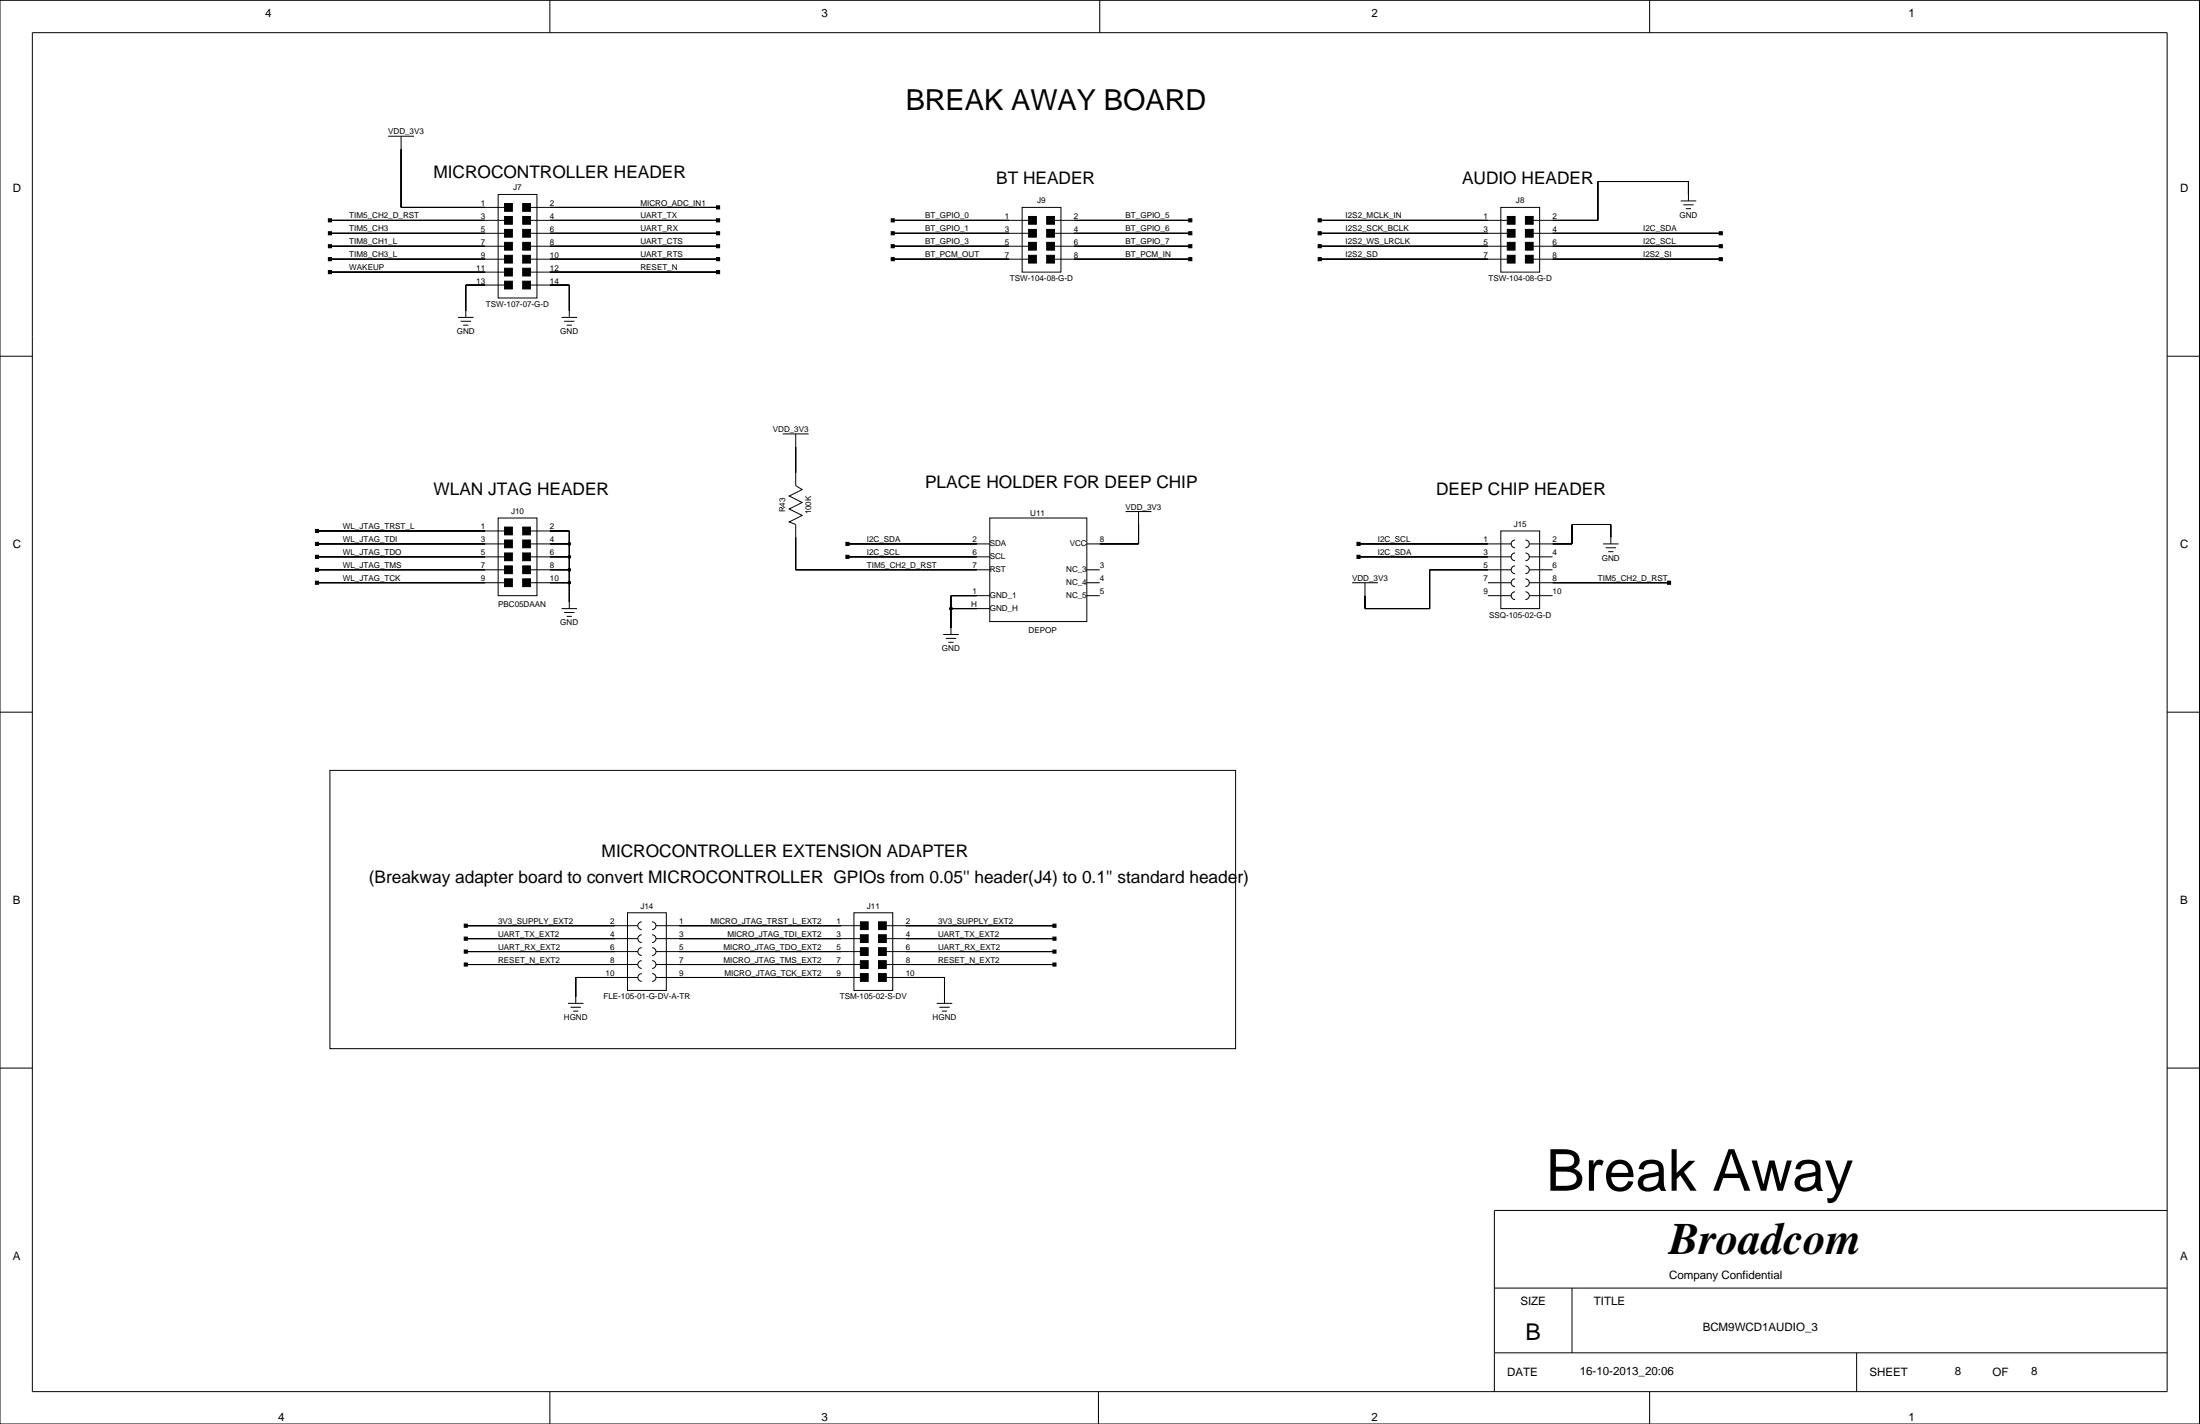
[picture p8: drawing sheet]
<svg xmlns="http://www.w3.org/2000/svg" width="432mm" height="279mm" viewBox="0 0 432 279" stroke-linecap="round" stroke-linejoin="round" font-family="sans-serif">
<g fill="none" stroke="#000" stroke-width=".2">
<path d="M0 .1h431.7v279.3h-431.7zM6.3 6.4h419.1v266.7h-419.1zM107.9 .1v6.3M215.9 .1v6.3M323.8 .1v6.3M76.2 26.7h5.1M78.7 26.7v14h20.3M97.8 38.2h7.6v20.3h-7.6zM329.9 39.4h3M331.4 39.4v-3.8h-17.8v7.6h-12.7M64.8 43.2h34.2M64.8 45.8h34.2"/>
<path d="M64.8 48.3h34.2M64.8 50.9h34.2M64.8 53.4h34.2M99 55.9h-7.6v6.4M104.1 43.2h36.8M104.1 45.8h36.8M104.1 48.3h36.8M104.1 50.9h36.8M104.1 55.9h7.6v6.4M104.1 40.7h36.8M104.1 53.4h36.8M175.2 43.2h26.7"/>
<path d="M175.2 45.8h26.7M175.2 48.3h26.7M175.2 50.9h26.7M200.6 40.7h7.6v12.7h-7.6zM207 43.2h26.6M207 45.8h26.6M207 48.3h26.6M207 50.9h26.6M259 43.2h36.8M259 45.8h36.8M259 48.3h36.8M259 50.9h36.8"/>
<path d="M294.6 40.7h7.6v12.7h-7.6zM300.9 45.8h36.8M300.9 48.3h36.8M300.9 50.9h36.8M330.4 40.2h2M330.9 40.9h1M0 69.9h6.3M89.9 62.3h3M90.4 63h2M90.9 63.8h1M110.2 62.3h3.1M110.7 63h2.1"/>
<path d="M111.2 63.8h1M425.4 69.9h6.3M153.6 85.1h5.1M156.2 85.1v10.2l1.2 .8-2.5 1.2 2.5 1.3-2.5 1.3 2.5 1.2-2.5 1.3 1.3 .5v8.9h38.1M62.2 104.2h36.8M62.2 106.7h36.8M62.2 109.3h36.8M62.2 111.8h36.8M62.2 114.3h36.8M97.8 101.6h7.6v15.3h-7.6zM104.1 104.2h7.6v15.2M104.1 106.7h7.6"/>
<path d="M104.1 109.3h7.6M104.1 111.8h7.6M104.1 114.3h7.6M110.2 119.4h3.1M166.3 106.7h28M166.3 109.3h28M186.6 119.4h7.7M194.3 101.6h19v20.4h-19zM194.3 116.9h-7.7v7.6M213.3 111.8h2.6M213.3 114.3h2.6M213.3 116.9h2.6"/>
<path d="M220.9 100.4h5.1M223.5 100.4v6.3h-10.2M265.4 114.3h5M266.6 106.7h30M266.6 109.3h30M292 114.3h4.6M292 116.9h4.6M294.6 104.2h7.6v15.2h-7.6zM296.6 111.8h-16v7.6h-12.7v-5.1M297.4 116.1a.76 .76 0 0 0-.8 .8 .76 .76 0 0 0 .8 .7M297.4 113.6a.76 .76 0 0 0-.8 .7 .76 .76 0 0 0 .8 .8M297.4 111a.76 .76 0 0 0-.8 .8 .76 .76 0 0 0 .8 .8"/>
<path d="M297.4 108.5a.76 .76 0 0 0-.8 .8 .76 .76 0 0 0 .8 .7M297.4 106a.76 .76 0 0 0-.8 .7 .76 .76 0 0 0 .8 .8M299.4 116.1a.76 .76 0 0 1 .8 .8 .76 .76 0 0 1-.8 .7M299.4 113.6a.76 .76 0 0 1 .8 .7 .76 .76 0 0 1-.8 .8M299.4 111a.76 .76 0 0 1 .8 .8 .76 .76 0 0 1-.8 .8M299.4 108.5a.76 .76 0 0 1 .8 .8 .76 .76 0 0 1-.8 .7M299.4 106a.76 .76 0 0 1 .8 .7 .76 .76 0 0 1-.8 .8M300.2 106.7h8.3v-3.8h7.7v3.8M300.2 109.3h4.5M300.2 111.8h4.5M300.2 114.3h27.4M300.2 116.9h4.5"/>
<path d="M314.6 106.7h3.1M315.1 107.5h2.1M315.7 108.2h1M0 139.7h6.3M110.7 120.2h2.1M111.2 120.9h1M185.1 124.5h3.1M185.6 125.3h2.1M186.1 126h1.1M425.4 139.7h6.3M64.8 151.2h177.7v54.6h-177.7zM123.2 179.1h7.6v15.2h-7.6z"/>
<path d="M167.6 179.1h7.6v15.2h-7.6zM91.4 181.6h33.8M91.4 184.2h33.8M91.4 186.7h33.8M91.4 189.3h33.8M111.5 196.9h3M112 197.6h2M112.5 198.4h1M125.2 191.8h-12.2v5.1M126 191a.76 .76 0 0 0-.8 .8 .76 .76 0 0 0 .8 .8M126 188.5a.76 .76 0 0 0-.8 .8 .76 .76 0 0 0 .8 .7M126 185.9a.76 .76 0 0 0-.8 .8 .76 .76 0 0 0 .8 .8"/>
<path d="M126 183.4a.76 .76 0 0 0-.8 .8 .76 .76 0 0 0 .8 .7M126 180.9a.76 .76 0 0 0-.8 .7 .76 .76 0 0 0 .8 .8M128 191a.76 .76 0 0 1 .7 .8 .76 .76 0 0 1-.7 .8M128 188.5a.76 .76 0 0 1 .7 .8 .76 .76 0 0 1-.7 .7M128 185.9a.76 .76 0 0 1 .7 .8 .76 .76 0 0 1-.7 .8M128 183.4a.76 .76 0 0 1 .7 .8 .76 .76 0 0 1-.7 .7M128 180.9a.76 .76 0 0 1 .7 .7 .76 .76 0 0 1-.7 .8M128.7 181.6h40.2M128.7 184.2h40.2M128.7 186.7h40.2M128.7 189.3h40.2M128.7 191.8h40.2"/>
<path d="M174 191.8h11.4v5.1M174 181.6h33M174 184.2h33M174 186.7h33M174 189.3h33M183.9 196.9h3M184.4 197.6h2M184.9 198.4h1M0 209.6h6.3M425.4 209.6h6.3M425.4 237.5h-132.1v35.6M293.3 252.7h132.1"/>
<path d="M308.5 252.7v12.7M107.9 273.1v6.3M215.6 273.1v6.3M293.3 265.4h132.1M323.8 273.1v6.3M364.4 265.4v7.7"/>
<circle cx="111.7" cy="111.8" r=".25"/>
<circle cx="111.7" cy="109.3" r=".25"/>
<circle cx="111.7" cy="106.7" r=".25"/>
<circle cx="111.7" cy="114.3" r=".25"/>
<circle cx="186.6" cy="119.4" r=".25"/>
</g>
<g fill="#000" stroke="#000" stroke-width=".2">
<path d="M78.7 29.3v11.4z" fill-rule="evenodd"/>
<path d="M313.6 35.6v7.6z" fill-rule="evenodd"/>
<path d="M331.4 35.6v2.6z" fill-rule="evenodd"/>
<path d="M313.6 35.6h17.8z" fill-rule="evenodd"/>
<path d="M64.5 53.1h.6v.6h-.6z" fill-rule="evenodd"/>
<path d="M64.5 45.5h.6v.6h-.6z" fill-rule="evenodd"/>
<path d="M64.5 42.9h.6v.6h-.6z" fill-rule="evenodd"/>
<path d="M64.5 48h.6v.6h-.6z" fill-rule="evenodd"/>
<path d="M64.5 50.5h.6v.7h-.6z" fill-rule="evenodd"/>
<path d="M91.4 55.9v5.1z" fill-rule="evenodd"/>
<path d="M78.7 40.7h16.5z" fill-rule="evenodd"/>
<path d="M91.4 55.9h3.8z" fill-rule="evenodd"/>
<path d="M64.8 53.4h30.4z" fill-rule="evenodd"/>
<path d="M64.8 45.8h30.4z" fill-rule="evenodd"/>
<path d="M64.8 43.2h30.4z" fill-rule="evenodd"/>
<path d="M64.8 48.3h30.4z" fill-rule="evenodd"/>
<path d="M64.8 50.9h30.4z" fill-rule="evenodd"/>
<path d="M99 55.2h1.6v1.5h-1.6z" fill-rule="evenodd"/>
<path d="M99 52.6h1.6v1.6h-1.6z" fill-rule="evenodd"/>
<path d="M99 50.1h1.6v1.5h-1.6z" fill-rule="evenodd"/>
<path d="M99 45h1.6v1.5h-1.6z" fill-rule="evenodd"/>
<path d="M99 47.6h1.6v1.5h-1.6z" fill-rule="evenodd"/>
<path d="M99 39.9h1.6v1.6h-1.6z" fill-rule="evenodd"/>
<path d="M99 42.5h1.6v1.5h-1.6z" fill-rule="evenodd"/>
<path d="M102.6 55.2h1.5v1.5h-1.5z" fill-rule="evenodd"/>
<path d="M102.6 52.6h1.5v1.6h-1.5z" fill-rule="evenodd"/>
<path d="M102.6 50.1h1.5v1.5h-1.5z" fill-rule="evenodd"/>
<path d="M102.6 45h1.5v1.5h-1.5z" fill-rule="evenodd"/>
<path d="M102.6 47.6h1.5v1.5h-1.5z" fill-rule="evenodd"/>
<path d="M102.6 39.9h1.5v1.6h-1.5z" fill-rule="evenodd"/>
<path d="M102.6 42.5h1.5v1.5h-1.5z" fill-rule="evenodd"/>
<path d="M107.9 55.9h3.8z" fill-rule="evenodd"/>
<path d="M111.7 55.9v5.1z" fill-rule="evenodd"/>
<path d="M140.6 45.5h.6v.6h-.6z" fill-rule="evenodd"/>
<path d="M140.6 42.9h.6v.6h-.6z" fill-rule="evenodd"/>
<path d="M140.6 48h.6v.6h-.6z" fill-rule="evenodd"/>
<path d="M140.6 53.1h.6v.6h-.6z" fill-rule="evenodd"/>
<path d="M140.6 50.5h.6v.7h-.6z" fill-rule="evenodd"/>
<path d="M140.6 40.4h.6v.6h-.6z" fill-rule="evenodd"/>
<path d="M107.9 45.8h33z" fill-rule="evenodd"/>
<path d="M107.9 43.2h33z" fill-rule="evenodd"/>
<path d="M107.9 48.3h33z" fill-rule="evenodd"/>
<path d="M107.9 53.4h33z" fill-rule="evenodd"/>
<path d="M107.9 50.9h33z" fill-rule="evenodd"/>
<path d="M107.9 40.7h33z" fill-rule="evenodd"/>
<path d="M174.9 45.5h.6v.6h-.6z" fill-rule="evenodd"/>
<path d="M174.9 48h.6v.6h-.6z" fill-rule="evenodd"/>
<path d="M174.9 42.9h.6v.6h-.6z" fill-rule="evenodd"/>
<path d="M174.9 50.5h.6v.7h-.6z" fill-rule="evenodd"/>
<path d="M175.2 45.8h22.9z" fill-rule="evenodd"/>
<path d="M175.2 48.3h22.9z" fill-rule="evenodd"/>
<path d="M175.2 43.2h22.9z" fill-rule="evenodd"/>
<path d="M175.2 50.9h22.9z" fill-rule="evenodd"/>
<path d="M201.9 47.6h1.5v1.5h-1.5z" fill-rule="evenodd"/>
<path d="M201.9 50.1h1.5v1.5h-1.5z" fill-rule="evenodd"/>
<path d="M201.9 42.5h1.5v1.5h-1.5z" fill-rule="evenodd"/>
<path d="M201.9 45h1.5v1.5h-1.5z" fill-rule="evenodd"/>
<path d="M205.4 47.6h1.6v1.5h-1.6z" fill-rule="evenodd"/>
<path d="M205.4 50.1h1.6v1.5h-1.6z" fill-rule="evenodd"/>
<path d="M205.4 42.5h1.6v1.5h-1.6z" fill-rule="evenodd"/>
<path d="M205.4 45h1.6v1.5h-1.6z" fill-rule="evenodd"/>
<path d="M233.3 42.9h.6v.6h-.6z" fill-rule="evenodd"/>
<path d="M233.3 45.5h.6v.6h-.6z" fill-rule="evenodd"/>
<path d="M233.3 50.5h.6v.7h-.6z" fill-rule="evenodd"/>
<path d="M233.3 48h.6v.6h-.6z" fill-rule="evenodd"/>
<path d="M210.8 43.2h22.8z" fill-rule="evenodd"/>
<path d="M210.8 45.8h22.8z" fill-rule="evenodd"/>
<path d="M210.8 50.9h22.8z" fill-rule="evenodd"/>
<path d="M210.8 48.3h22.8z" fill-rule="evenodd"/>
<path d="M258.7 50.5h.6v.7h-.6z" fill-rule="evenodd"/>
<path d="M258.7 48h.6v.6h-.6z" fill-rule="evenodd"/>
<path d="M258.7 45.5h.6v.6h-.6z" fill-rule="evenodd"/>
<path d="M258.7 42.9h.6v.6h-.6z" fill-rule="evenodd"/>
<path d="M259 50.9h33z" fill-rule="evenodd"/>
<path d="M259 48.3h33z" fill-rule="evenodd"/>
<path d="M259 45.8h33z" fill-rule="evenodd"/>
<path d="M259 43.2h33z" fill-rule="evenodd"/>
<path d="M295.8 47.6h1.6v1.5h-1.6z" fill-rule="evenodd"/>
<path d="M295.8 50.1h1.6v1.5h-1.6z" fill-rule="evenodd"/>
<path d="M295.8 42.5h1.6v1.5h-1.6z" fill-rule="evenodd"/>
<path d="M295.8 45h1.6v1.5h-1.6z" fill-rule="evenodd"/>
<path d="M299.4 47.6h1.5v1.5h-1.5z" fill-rule="evenodd"/>
<path d="M299.4 50.1h1.5v1.5h-1.5z" fill-rule="evenodd"/>
<path d="M299.4 42.5h1.5v1.5h-1.5z" fill-rule="evenodd"/>
<path d="M299.4 45h1.5v1.5h-1.5z" fill-rule="evenodd"/>
<path d="M304.7 43.2h8.9z" fill-rule="evenodd"/>
<path d="M337.4 45.5h.6v.6h-.6z" fill-rule="evenodd"/>
<path d="M337.4 48h.6v.6h-.6z" fill-rule="evenodd"/>
<path d="M337.4 50.5h.6v.7h-.6z" fill-rule="evenodd"/>
<path d="M304.7 45.8h33z" fill-rule="evenodd"/>
<path d="M304.7 48.3h33z" fill-rule="evenodd"/>
<path d="M304.7 50.9h33z" fill-rule="evenodd"/>
<path d="M156.2 87.7v5.1z" fill-rule="evenodd"/>
<path d="M61.9 111.5h.6v.6h-.6z" fill-rule="evenodd"/>
<path d="M61.9 114h.6v.6h-.6z" fill-rule="evenodd"/>
<path d="M61.9 106.4h.6v.6h-.6z" fill-rule="evenodd"/>
<path d="M61.9 109h.6v.6h-.6z" fill-rule="evenodd"/>
<path d="M61.9 103.9h.6v.6h-.6z" fill-rule="evenodd"/>
<path d="M62.2 111.8h33z" fill-rule="evenodd"/>
<path d="M62.2 114.3h33z" fill-rule="evenodd"/>
<path d="M62.2 106.7h33z" fill-rule="evenodd"/>
<path d="M62.2 109.3h33z" fill-rule="evenodd"/>
<path d="M62.2 104.2h33z" fill-rule="evenodd"/>
<path d="M99 113.6h1.6v1.5h-1.6z" fill-rule="evenodd"/>
<path d="M99 108.5h1.6v1.5h-1.6z" fill-rule="evenodd"/>
<path d="M99 111h1.6v1.6h-1.6z" fill-rule="evenodd"/>
<path d="M99 103.4h1.6v1.5h-1.6z" fill-rule="evenodd"/>
<path d="M99 106h1.6v1.5h-1.6z" fill-rule="evenodd"/>
<path d="M102.6 113.6h1.5v1.5h-1.5z" fill-rule="evenodd"/>
<path d="M102.6 108.5h1.5v1.5h-1.5z" fill-rule="evenodd"/>
<path d="M102.6 111h1.5v1.6h-1.5z" fill-rule="evenodd"/>
<path d="M102.6 103.4h1.5v1.5h-1.5z" fill-rule="evenodd"/>
<path d="M102.6 106h1.5v1.5h-1.5z" fill-rule="evenodd"/>
<path d="M107.9 114.3h3.8z" fill-rule="evenodd"/>
<path d="M111.7 114.3v3.8z" fill-rule="evenodd"/>
<path d="M111.7 111.8v2.5z" fill-rule="evenodd"/>
<path d="M107.9 111.8h3.8z" fill-rule="evenodd"/>
<path d="M111.7 109.3v2.5z" fill-rule="evenodd"/>
<path d="M107.9 109.3h3.8z" fill-rule="evenodd"/>
<path d="M111.7 106.7v2.6z" fill-rule="evenodd"/>
<path d="M107.9 106.7h3.8z" fill-rule="evenodd"/>
<path d="M111.7 104.2v2.5z" fill-rule="evenodd"/>
<path d="M107.9 104.2h3.8z" fill-rule="evenodd"/>
<path d="M156.2 105.4v6.4z" fill-rule="evenodd"/>
<path d="M166 106.4h.6v.6h-.6z" fill-rule="evenodd"/>
<path d="M166 109h.6v.6h-.6z" fill-rule="evenodd"/>
<path d="M186.6 119.4v3.8z" fill-rule="evenodd"/>
<path d="M186.6 116.9v2.5z" fill-rule="evenodd"/>
<path d="M186.6 116.9h5.1z" fill-rule="evenodd"/>
<path d="M186.6 119.4h5.1z" fill-rule="evenodd"/>
<path d="M166.3 106.7h25.4z" fill-rule="evenodd"/>
<path d="M166.3 109.3h25.4z" fill-rule="evenodd"/>
<path d="M156.2 111.8h35.5z" fill-rule="evenodd"/>
<path d="M223.5 102.9v3.8z" fill-rule="evenodd"/>
<path d="M215.9 106.7h7.6z" fill-rule="evenodd"/>
<path d="M266.3 109h.6v.6h-.6z" fill-rule="evenodd"/>
<path d="M266.3 106.4h.6v.6h-.6z" fill-rule="evenodd"/>
<path d="M267.9 116.9v2.5z" fill-rule="evenodd"/>
<path d="M267.9 119.4h12.7z" fill-rule="evenodd"/>
<path d="M280.6 111.8v7.6z" fill-rule="evenodd"/>
<path d="M280.6 111.8h11.4z" fill-rule="evenodd"/>
<path d="M266.6 109.3h25.4z" fill-rule="evenodd"/>
<path d="M266.6 106.7h25.4z" fill-rule="evenodd"/>
<path d="M304.7 106.7h3.8z" fill-rule="evenodd"/>
<path d="M308.5 102.9v3.8z" fill-rule="evenodd"/>
<path d="M316.2 102.9v2.5z" fill-rule="evenodd"/>
<path d="M308.5 102.9h7.7z" fill-rule="evenodd"/>
<path d="M327.3 114h.6v.6h-.6z" fill-rule="evenodd"/>
<path d="M304.7 114.3h22.9z" fill-rule="evenodd"/>
<path d="M91.1 181.3h.6v.6h-.6z" fill-rule="evenodd"/>
<path d="M91.1 186.4h.6v.6h-.6z" fill-rule="evenodd"/>
<path d="M91.1 183.9h.6v.6h-.6z" fill-rule="evenodd"/>
<path d="M91.1 188.9h.6v.7h-.6z" fill-rule="evenodd"/>
<path d="M113 191.8v3.8z" fill-rule="evenodd"/>
<path d="M91.4 181.6h29.2z" fill-rule="evenodd"/>
<path d="M91.4 186.7h29.2z" fill-rule="evenodd"/>
<path d="M91.4 184.2h29.2z" fill-rule="evenodd"/>
<path d="M91.4 189.3h29.2z" fill-rule="evenodd"/>
<path d="M113 191.8h7.6z" fill-rule="evenodd"/>
<path d="M133.3 191.8h31.8z" fill-rule="evenodd"/>
<path d="M133.3 189.3h31.8z" fill-rule="evenodd"/>
<path d="M133.3 181.6h31.8z" fill-rule="evenodd"/>
<path d="M133.3 184.2h31.8z" fill-rule="evenodd"/>
<path d="M133.3 186.7h31.8z" fill-rule="evenodd"/>
<path d="M168.9 191h1.5v1.6h-1.5z" fill-rule="evenodd"/>
<path d="M168.9 185.9h1.5v1.6h-1.5z" fill-rule="evenodd"/>
<path d="M168.9 188.5h1.5v1.5h-1.5z" fill-rule="evenodd"/>
<path d="M168.9 180.9h1.5v1.5h-1.5z" fill-rule="evenodd"/>
<path d="M168.9 183.4h1.5v1.5h-1.5z" fill-rule="evenodd"/>
<path d="M172.4 191h1.6v1.6h-1.6z" fill-rule="evenodd"/>
<path d="M172.4 185.9h1.6v1.6h-1.6z" fill-rule="evenodd"/>
<path d="M172.4 188.5h1.6v1.5h-1.6z" fill-rule="evenodd"/>
<path d="M172.4 180.9h1.6v1.5h-1.6z" fill-rule="evenodd"/>
<path d="M172.4 183.4h1.6v1.5h-1.6z" fill-rule="evenodd"/>
<path d="M185.4 191.8v3.8z" fill-rule="evenodd"/>
<path d="M177.8 191.8h7.6z" fill-rule="evenodd"/>
<path d="M206.7 181.3h.6v.6h-.6z" fill-rule="evenodd"/>
<path d="M206.7 186.4h.6v.6h-.6z" fill-rule="evenodd"/>
<path d="M206.7 183.9h.6v.6h-.6z" fill-rule="evenodd"/>
<path d="M206.7 188.9h.6v.7h-.6z" fill-rule="evenodd"/>
<path d="M177.8 181.6h29.2z" fill-rule="evenodd"/>
<path d="M177.8 186.7h29.2z" fill-rule="evenodd"/>
<path d="M177.8 184.2h29.2z" fill-rule="evenodd"/>
<path d="M177.8 189.3h29.2z" fill-rule="evenodd"/>
<circle cx="111.7" cy="111.8" r=".25"/>
<circle cx="111.7" cy="109.3" r=".25"/>
<circle cx="111.7" cy="106.7" r=".25"/>
<circle cx="111.7" cy="114.3" r=".25"/>
<circle cx="186.6" cy="119.4" r=".25"/>
</g>
<text font-size="11.3" x="303.5" y="233.6">Break Away</text>
<text font-size="8.8" x="327.6" y="246.1">Broadcom</text>
<text font-size="5.7" x="177.8" y="21.6">BREAK AWAY BOARD</text>
<text font-size="4.5" x="299.4" y="263">B</text>
<g font-size="3.4">
<text x="85.1" y="34.8">MICROCONTROLLER HEADER</text>
<text x="195.5" y="36.1">BT HEADER</text>
<text x="287" y="36.1">AUDIO HEADER</text>
<text x="181.6" y="95.8">PLACE HOLDER FOR DEEP CHIP</text>
<text x="85.1" y="97.1">WLAN JTAG HEADER</text>
<text x="281.9" y="97.1">DEEP CHIP HEADER</text>
<text x="72.4" y="173.2">(Breakway adapter board to convert MICROCONTROLLER GPIOs from 0.05'' header(J4) to 0.1'' standard header)</text>
<text x="118.1" y="168.2">MICROCONTROLLER EXTENSION ADAPTER</text>
</g>
<g font-size="2.3">
<text x="52.1" y="3.4">4</text>
<text x="161.3" y="3.4">3</text>
<text x="269.2" y="3.4">2</text>
<text x="374.6" y="3.4">1</text>
<text x="2.5" y="37.6">D</text>
<text x="427.9" y="37.6">D</text>
<text x="2.5" y="107.5">C</text>
<text x="427.9" y="107.5">C</text>
<text x="2.5" y="177.3">B</text>
<text x="427.9" y="177.3">B</text>
<text x="2.5" y="247.1">A</text>
<text x="327.6" y="250.9">Company Confidential</text>
<text x="427.9" y="247.1">A</text>
<text x="298.4" y="256">SIZE</text>
<text x="312.8" y="256">TITLE</text>
<text x="334.2" y="261.1">BCM9WCD1AUDIO_3</text>
<text x="310.1" y="269.7">16-10-2013_20:06</text>
<text x="383.7" y="269.7">8</text>
<text x="398.7" y="269.7">8</text>
<text x="295.8" y="270">DATE</text>
<text x="366.9" y="270">SHEET</text>
<text x="391.1" y="270">OF</text>
<text x="54.6" y="278.9">4</text>
<text x="161.3" y="278.9">3</text>
<text x="269.2" y="278.9">2</text>
<text x="374.6" y="278.9">1</text>
</g>
<g font-size="1.6">
<text x="76.2" y="26.4">VDD_3V3</text>
<text x="94.3" y="40.4">1</text>
<text x="100.7" y="37.4">J7</text>
<text x="107.9" y="40.4">2</text>
<text x="125.7" y="40.3">MICRO_ADC_IN1</text>
<text x="203.6" y="39.9">J9</text>
<text x="297.5" y="39.9">J8</text>
<text x="68.6" y="45.4">TIM5_CH3</text>
<text x="68.6" y="42.9">TIM5_CH2_D_RST</text>
<text x="68.6" y="47.9">TIM8_CH1_L</text>
<text x="94.3" y="45.5">5</text>
<text x="94.3" y="42.9">3</text>
<text x="107.9" y="45.5">6</text>
<text x="107.9" y="42.9">4</text>
<text x="125.7" y="45.4">UART_RX</text>
<text x="125.7" y="42.9">UART_TX</text>
<text x="125.7" y="47.9">UART_CTS</text>
<text x="181.6" y="45.4">BT_GPIO_1</text>
<text x="181.6" y="47.9">BT_GPIO_3</text>
<text x="181.6" y="42.9">BT_GPIO_0</text>
<text x="197.2" y="45.5">3</text>
<text x="197.2" y="42.9">1</text>
<text x="210.8" y="42.9">2</text>
<text x="210.8" y="45.5">4</text>
<text x="220.9" y="42.9">BT_GPIO_5</text>
<text x="220.9" y="45.4">BT_GPIO_6</text>
<text x="220.9" y="47.9">BT_GPIO_7</text>
<text x="264.1" y="47.9">I2S2_WS_LRCLK</text>
<text x="264.1" y="45.4">I2S2_SCK_BCLK</text>
<text x="264.1" y="42.9">I2S2_MCLK_IN</text>
<text x="291.2" y="45.5">3</text>
<text x="291.2" y="42.9">1</text>
<text x="304.7" y="42.9">2</text>
<text x="304.7" y="45.5">4</text>
<text x="322.5" y="45.4">I2C_SDA</text>
<text x="322.5" y="47.9">I2C_SCL</text>
<text x="329.6" y="42.7">GND</text>
<text x="68.6" y="53">WAKEUP</text>
<text x="68.6" y="50.5">TIM8_CH3_L</text>
<text x="93.5" y="53.1">11</text>
<text x="94.3" y="50.6">9</text>
<text x="94.3" y="48">7</text>
<text x="107.9" y="53.1">12</text>
<text x="107.9" y="50.6">10</text>
<text x="107.9" y="48">8</text>
<text x="125.7" y="53">RESET_N</text>
<text x="125.7" y="50.5">UART_RTS</text>
<text x="181.6" y="50.5">BT_PCM_OUT</text>
<text x="197.2" y="50.6">7</text>
<text x="197.2" y="48">5</text>
<text x="210.8" y="50.6">8</text>
<text x="210.8" y="48">6</text>
<text x="220.9" y="50.5">BT_PCM_IN</text>
<text x="264.1" y="50.5">I2S2_SD</text>
<text x="291.2" y="50.6">7</text>
<text x="291.2" y="48">5</text>
<text x="304.7" y="50.6">8</text>
<text x="304.7" y="48">6</text>
<text x="322.5" y="50.5">I2S2_SI</text>
<text x="93.5" y="55.6">13</text>
<text x="107.9" y="55.6">14</text>
<text x="198.2" y="55.1">TSW-104-08-G-D</text>
<text x="292.2" y="55.1">TSW-104-08-G-D</text>
<text x="89.7" y="65.5">GND</text>
<text x="95.4" y="60.2">TSW-107-07-G-D</text>
<text x="110" y="65.5">GND</text>
<text x="151.7" y="84.8">VDD_3V3</text>
<text x="100.3" y="100.8">J10</text>
<text x="154.1" y="100.6" transform="rotate(-90 154.1 100.6)">R43</text>
<text x="159.2" y="100.9" transform="rotate(-90 159.2 100.9)">100K</text>
<text x="202.2" y="101.3">U11</text>
<text x="220.9" y="100">VDD_3V3</text>
<text x="67.3" y="106.4">WL_JTAG_TDI</text>
<text x="67.3" y="103.8">WL_JTAG_TRST_L</text>
<text x="94.3" y="106.4">3</text>
<text x="94.3" y="103.9">1</text>
<text x="107.9" y="103.9">2</text>
<text x="107.9" y="106.4">4</text>
<text x="170.1" y="106.4">I2C_SDA</text>
<text x="190.8" y="106.4">2</text>
<text x="194.3" y="107.2">SDA</text>
<text x="210" y="107.2">VCC</text>
<text x="215.9" y="106.4">8</text>
<text x="270.4" y="106.4">I2C_SCL</text>
<text x="291.2" y="106.4">1</text>
<text x="297.1" y="103.4">J15</text>
<text x="304.7" y="106.4">2</text>
<text x="67.3" y="111.4">WL_JTAG_TMS</text>
<text x="67.3" y="114">WL_JTAG_TCK</text>
<text x="67.3" y="108.9">WL_JTAG_TDO</text>
<text x="94.3" y="111.5">7</text>
<text x="94.3" y="109">5</text>
<text x="107.9" y="111.5">8</text>
<text x="107.9" y="109">6</text>
<text x="170.1" y="108.9">I2C_SCL</text>
<text x="170.1" y="111.4">TIM5_CH2_D_RST</text>
<text x="190.8" y="111.4">7</text>
<text x="190.8" y="108.9">6</text>
<text x="194.3" y="109.7">SCL</text>
<text x="194.3" y="112.3">RST</text>
<text x="209.3" y="112.3">NC_3</text>
<text x="215.9" y="114">4</text>
<text x="215.9" y="111.4">3</text>
<text x="265.4" y="114">VDD_3V3</text>
<text x="270.4" y="108.9">I2C_SDA</text>
<text x="291.2" y="111.5">5</text>
<text x="291.2" y="109">3</text>
<text x="304.7" y="111.5">6</text>
<text x="304.7" y="109">4</text>
<text x="313.6" y="114">TIM5_CH2_D_RST</text>
<text x="314.4" y="110">GND</text>
<text x="94.3" y="114">9</text>
<text x="97.8" y="119.1">PBC05DAAN</text>
<text x="107.9" y="114">10</text>
<text x="190.6" y="119.1">H</text>
<text x="190.8" y="116.5">1</text>
<text x="194.3" y="117.4">GND_1</text>
<text x="194.3" y="119.9">GND_H</text>
<text x="209.3" y="114.8">NC_4</text>
<text x="209.3" y="117.4">NC_5</text>
<text x="215.9" y="116.5">5</text>
<text x="291.2" y="116.6">9</text>
<text x="291.2" y="114">7</text>
<text x="304.7" y="116.6">10</text>
<text x="304.7" y="114">8</text>
<text x="110" y="122.7">GND</text>
<text x="201.9" y="124.1">DEPOP</text>
<text x="292.3" y="121.2">SSQ-105-02-G-D</text>
<text x="184.9" y="127.8">GND</text>
<text x="125.7" y="178.3">J14</text>
<text x="170.1" y="178.3">J11</text>
<text x="97.8" y="181.3">3V3_SUPPLY_EXT2</text>
<text x="97.8" y="183.8">UART_TX_EXT2</text>
<text x="119.7" y="181.3">2</text>
<text x="119.7" y="183.9">4</text>
<text x="133.3" y="183.9">3</text>
<text x="133.3" y="181.3">1</text>
<text x="139.5" y="181.3">MICRO_JTAG_TRST_L_EXT2</text>
<text x="142.8" y="183.8">MICRO_JTAG_TDI_EXT2</text>
<text x="164.2" y="183.9">3</text>
<text x="164.2" y="181.3">1</text>
<text x="177.8" y="181.3">2</text>
<text x="177.8" y="183.9">4</text>
<text x="184.1" y="181.3">3V3_SUPPLY_EXT2</text>
<text x="184.1" y="183.8">UART_TX_EXT2</text>
<text x="97.8" y="186.3">UART_RX_EXT2</text>
<text x="97.8" y="188.9">RESET_N_EXT2</text>
<text x="118.9" y="191.5">10</text>
<text x="119.7" y="189">8</text>
<text x="119.7" y="186.4">6</text>
<text x="133.3" y="191.5">9</text>
<text x="133.3" y="189">7</text>
<text x="133.3" y="186.4">5</text>
<text x="142" y="188.9">MICRO_JTAG_TMS_EXT2</text>
<text x="142" y="186.3">MICRO_JTAG_TDO_EXT2</text>
<text x="142.2" y="191.4">MICRO_JTAG_TCK_EXT2</text>
<text x="164.2" y="191.5">9</text>
<text x="164.2" y="189">7</text>
<text x="164.2" y="186.4">5</text>
<text x="177.8" y="189">8</text>
<text x="177.8" y="186.4">6</text>
<text x="177.8" y="191.5">10</text>
<text x="184.1" y="186.3">UART_RX_EXT2</text>
<text x="184.1" y="188.9">RESET_N_EXT2</text>
<text x="118.4" y="196.1">FLE-105-01-G-DV-A-TR</text>
<text x="164.9" y="196.1">TSM-105-02-S-DV</text>
<text x="110.7" y="200.1">HGND</text>
<text x="183" y="200.1">HGND</text>
</g>
</svg>
